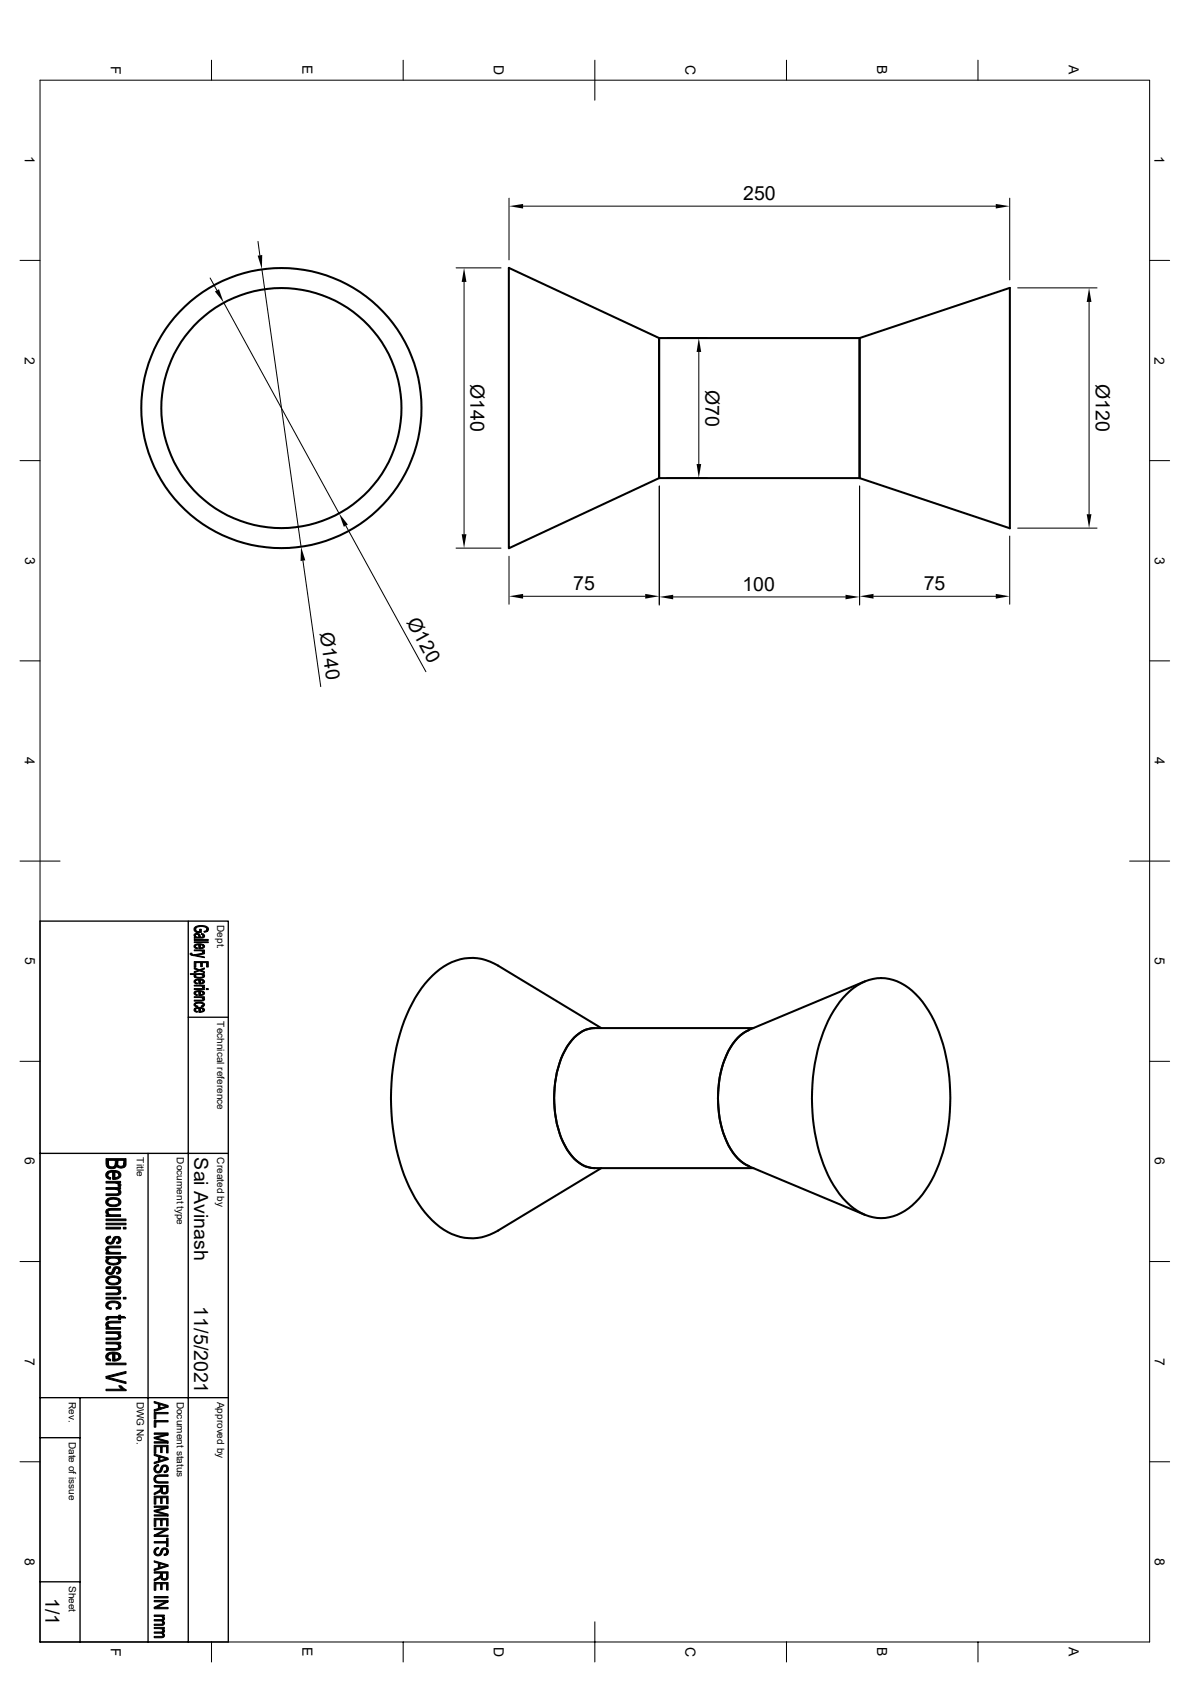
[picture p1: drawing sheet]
<svg xmlns="http://www.w3.org/2000/svg" width="297mm" height="420mm" viewBox="0 0 297 420" stroke-linecap="round" stroke-linejoin="round" font-family="sans-serif">
<g fill="none" stroke="#000" stroke-width=".51">
<path d="M164.5 84.4l-37.5-17.5v70l37.5-17.5M164.5 84.4h50M164.5 84.4v35M214.5 84.4l37.6-12.5v60l-37.6-12.5M214.5 84.4v35M164.5 119.4h50M150.1 256.7l-25.7-15.6a12.7 12.7 0 0 0-15.6 1.7 32.5 32.5 0 0 0-9.4 17 57.3 57.3 0 0 0 2.8 36.6 23.3 23.3 0 0 0 10.6 11.7 12.2 12.2 0 0 0 11.6-.8l25.7-15.6M188.1 256.7h-39.7a8.6 8.6 0 0 0-6.9 4.7 27.2 27.2 0 0 0 0 25.6 8.6 8.6 0 0 0 6.9 4.7h39.7M211.3 248.2a11.2 11.2 0 0 1 14.5-2.2 24.6 24.6 0 0 1 9.1 13.2 48.8 48.8 0 0 1-1.7 34.3 19.6 19.6 0 0 1-9.3 9.9 11.2 11.2 0 0 1-12.6-3.3 33.8 33.8 0 0 1-8.2-19 45.6 45.6 0 0 1 5-28.7l1.5-2.3zM215.9 245l-29 12.2a12.1 12.1 0 0 0-6 7.2 27.7 27.7 0 0 0 1.5 22.5l1.8 2.4 1.3 1.1 1.4 .8M186.9 291.2l29 12.2"/>
<circle cx="70.2" cy="101.9" r="30"/>
<circle cx="70.2" cy="101.9" r="35"/>
</g>
<g fill="none" stroke="#000" stroke-width=".25">
<path d="M52.8 15v5M100.6 15v5M148.5 15v10M196.3 15v5M244.1 15v5M10 20h276.9v390h-276.9zM127 49.5v15.4M130.6 51.5h117.9M252 49.5v20.4M5 65h5M52.5 69.4l1.6 3.1M55.8 75.6l28.8 52.6"/>
<path d="M64.4 60.3l.5 3.5M65.4 67.2l9.7 69.3M113.8 66.9h11.3M115.8 70.4v63M254 71.9h19.8M271.8 75.4v53M286.9 65h5M166.5 84.4h9.9M174.4 87.9v28M5 115h5M166.5 119.4h9.9M286.9 115h5"/>
<path d="M75.6 140l4.5 31.4M86.3 131.3l20 36.4M113.8 136.9h11.3M127 138.9v12M164.5 121.4v29.7M214.5 121.4v29.7M252 133.9v17M254 131.9h19.8M130.6 148.9h30.4M168 149.1h43M218 148.9h30.5M5 165h5"/>
<path d="M286.9 165h5M5 215h10M281.9 215h10M5 265h5M286.9 265h5M5 315h5M286.9 315h5M5 365h5M286.9 365h5M52.8 410v5M100.6 410v5M148.5 405v10"/>
<path d="M196.3 410v5M244.1 410v5"/>
</g>
<path d="M10 230h47v180h-47zM47 230v180M47 254h10M10 288h47M37 288v122M10 359h10M10 349h47M20 349v61M10 395h10" fill="none" stroke="#000" stroke-width=".34"/>
<g fill="#000" stroke="#000" stroke-width=".25">
<path d="M47.5 238h.4l-.1 .5-.3-.2z" fill-rule="evenodd"/>
<path d="M48.5 234.6h3.5v.2h-3.5z" fill-rule="evenodd"/>
<path d="M48.5 235.2h3.5v.2h-3.5z" fill-rule="evenodd"/>
<path d="M48.8 233.6v.4z" fill-rule="evenodd"/>
<path d="M48.6 236l.2-.2v.7l.5 .1-.1 .3a.62 .62 0 0 1-.6-.2 .62 .62 0 0 1 0-.7z" fill-rule="evenodd"/>
<path d="M48.5 233.3l.4-.2 .8 .1v.8v-.1a.47 .47 0 0 0-.4-.6 .47 .47 0 0 0-.5 .3l-.1 .4-.3-.3z" fill-rule="evenodd"/>
<path d="M48.7 231.4l.2 .8 .3 .4h.6v-.6h.4v.8h-1.2l-.2-.1-.4-.5v-.4z" fill-rule="evenodd"/>
<path d="M50.3 233.1l.4 .1v.5l-.1-.3-.4-.1z" fill-rule="evenodd"/>
<path d="M48.8 235.8l1.5-.1 .4 .1v.5l-.1-.2-.6-.2v1h-.4v-1l-.6 .1-.2 .3z" fill-rule="evenodd"/>
<path d="M48.5 237.2h2.5v.2h-.4v.3l-.6-.3h-1.5z" fill-rule="evenodd"/>
<path d="M48.5 238.4l2.5-.5v.3l-1.5 .3z" fill-rule="evenodd"/>
<path d="M47.9 238.2l.2 .2 2.9 .5v.2l-3.1-.6z" fill-rule="evenodd"/>
<path d="M48.5 234.1l.3-.1v-.3l.3 .3h.6l.1-.7 .1 .1a.46 .46 0 0 0 .2 .6 .46 .46 0 0 0 .6-.2v-.6a.56 .56 0 0 1 .3 .8 .56 .56 0 0 1-.8 .2l-1.7 .1z" fill-rule="evenodd"/>
<path d="M50 235.9v.8l.7-.3v-.6a.56 .56 0 0 1 .3 .8 .56 .56 0 0 1-.8 .3h-.2z" fill-rule="evenodd"/>
<path d="M50.6 237.4l.5 .2-.2 .3-.4-.1z" fill-rule="evenodd"/>
<path d="M50.9 232.6l.5-.2 .2-.4v.6l-.6 .2z" fill-rule="evenodd"/>
<path d="M48.9 231.4l.9-.3 1.3 .1 .8 .4 .1 .6-.4 .4v-.8l-.2-.2-.7-.2h-1a.83 .83 0 0 0-.9 .6z" fill-rule="evenodd"/>
<path d="M48.5 243.5l.2-.2v.8l-.3-.3z" fill-rule="evenodd"/>
<path d="M48.5 244.8l.3-.2v.7l.5 .1-.1 .3a.63 .63 0 0 1-.6-.2 .63 .63 0 0 1-.1-.7z" fill-rule="evenodd"/>
<path d="M48.5 247.7l.3-.2v.7l.5 .2-.1 .2a.63 .63 0 0 1-.6-.2 .63 .63 0 0 1-.1-.7z" fill-rule="evenodd"/>
<path d="M48.5 251.9l.3-.2v.6l.5 .2-.1 .3a.63 .63 0 0 1-.6-.2 .63 .63 0 0 1-.1-.7z" fill-rule="evenodd"/>
<path d="M48.6 250.6l.2-.2v.6l.6 .2v.2a.63 .63 0 0 1-.7-.1 .63 .63 0 0 1-.2-.7z" fill-rule="evenodd"/>
<path d="M48.5 241.6l1.3 .5-.3 .2-1-.4z" fill-rule="evenodd"/>
<path d="M50.6 249.1l.1 .4z" fill-rule="evenodd"/>
<path d="M48.8 244.6l.5-.1h1.1l.3 .1v.5l-.1-.2-.6-.2v1h-.4v-1l-.6 .1-.2 .3z" fill-rule="evenodd"/>
<path d="M48.8 247.5l1.5-.1 .4 .1v.5l-.1-.2-.6-.2v1h-.4v-1l-.6 .1-.2 .3z" fill-rule="evenodd"/>
<path d="M50.2 251.2l.5-.3v.4l-.5 .1z" fill-rule="evenodd"/>
<path d="M48.8 251.7l.5-.2 1.1 .1 .3 .1v.5l-.1-.2-.6-.2v1h-.4v-1l-.6 .1-.2 .3z" fill-rule="evenodd"/>
<path d="M50.7 243.3v.4z" fill-rule="evenodd"/>
<path d="M48.5 246.8h2.5v.3h-2.5z" fill-rule="evenodd"/>
<path d="M48.5 242.6l2.5-.9v.3l-2.5 .9z" fill-rule="evenodd"/>
<path d="M49.8 242.4h.6l.6 .2v.3z" fill-rule="evenodd"/>
<path d="M47.5 243.1h3.5v.2h-.3v.2l-.6-.2a1.15 1.15 0 0 0-1.3 .4l-.1 .4v-.8h-1.2z" fill-rule="evenodd"/>
<path d="M48.5 246h2.5v.2h-.4v.3l-.5-.3h-1.6z" fill-rule="evenodd"/>
<path d="M48.5 248.9h2.5v.2h-.4v.2l-.6-.2h-1.5z" fill-rule="evenodd"/>
<path d="M48.8 243.7a1.43 1.43 0 0 0 1.9 0l.1-.4a.49 .49 0 0 1 .2 .7 .49 .49 0 0 1-.7 .2l-1.5-.1z" fill-rule="evenodd"/>
<path d="M50 244.7v.7h.3l.4-.2v-.6a.56 .56 0 0 1 .3 .8 .56 .56 0 0 1-.8 .3h-.2z" fill-rule="evenodd"/>
<path d="M50.6 246.2l.5 .2-.2 .3-.4-.1z" fill-rule="evenodd"/>
<path d="M50 247.6v.8l.7-.3v-.6a.56 .56 0 0 1 .3 .8 .56 .56 0 0 1-.8 .2l-.2 .1z" fill-rule="evenodd"/>
<path d="M48.5 249.7h1.9l.3-.1v-.5a.49 .49 0 0 1 .3 .7 .49 .49 0 0 1-.7 .2h-1.8z" fill-rule="evenodd"/>
<path d="M48.8 250.4l1.6-.1a.52 .52 0 0 1 .6 .3 .52 .52 0 0 1-.3 .7l-.1-.6-.8-.2a.88 .88 0 0 0-1 .4z" fill-rule="evenodd"/>
<path d="M50 251.8v.8l.7-.3v-.6a.56 .56 0 0 1 .3 .7 .56 .56 0 0 1-.8 .3l-.2 .1z" fill-rule="evenodd"/>
<path d="M51.5 246.8h.5v.3h-.5z" fill-rule="evenodd"/>
<path d="M48.5 240.1h3.5v1.4h-.4v-1.1h-1.1v1h-.4v-1h-1.2v1.1h-.4z" fill-rule="evenodd"/>
<path d="M26.6 292.8l.3-.2v1l.2 .3 .5 .1v.5a1.05 1.05 0 0 1-1.1-.6 1.05 1.05 0 0 1 .1-1.1z" fill-rule="evenodd"/>
<path d="M27.1 289.7v.9a.87 .87 0 0 0 .8 .8 .87 .87 0 0 0 .9-.9l-.1 1.2-.8 .1-.9-.2z" fill-rule="evenodd"/>
<path d="M29.6 296.9v.7z" fill-rule="evenodd"/>
<path d="M26.9 292.6l.8-.3a2.65 2.65 0 0 1 2 .3v.8l-.3-.5-.8-.2v1.8h-.3h-.2v-1.8l-.8 .1-.4 .6z" fill-rule="evenodd"/>
<path d="M26.9 299.3l.7-.3 1.6 .1 .5 .2v.8a1.79 1.79 0 0 0-2.6-.4l-.2 .4z" fill-rule="evenodd"/>
<path d="M26.5 295h3.6v.4h-.6v.5l-.1-.3-.7-.2h-2.2z" fill-rule="evenodd"/>
<path d="M26.5 296.5h3.6v.4h-.5v.4l-.3-.2-.6-.1h-2.2z" fill-rule="evenodd"/>
<path d="M28.6 292.7v1.3h.2l.8-.3 .1-1.1a1.01 1.01 0 0 1 .4 1.2 1.01 1.01 0 0 1-1.1 .6l-.4 .1z" fill-rule="evenodd"/>
<path d="M29.5 295.4l.7 .4-.2 .5-.6-.1z" fill-rule="evenodd"/>
<path d="M26.5 298.1l2.9-.1 .2-.3 .1-.7a.84 .84 0 0 1 .4 1 .84 .84 0 0 1-1 .5h-2.6z" fill-rule="evenodd"/>
<path d="M29.4 289.7v.7a.76 .76 0 0 0 .8 .8 .76 .76 0 0 0 .7-.8v1.1l-1.2 .1-.4-.2z" fill-rule="evenodd"/>
<path d="M26.5 289.3h5l-.1 1.7-.5 .5v-1.8h-1.5l-.1 1.7-.2-.2-.3 .4v-1.9h-1.7l-.1 1.9-.5-.6z" fill-rule="evenodd"/>
<path d="M26.5 304.4h5v.4h-5z" fill-rule="evenodd"/>
<path d="M26.5 305.4h5v.4h-5z" fill-rule="evenodd"/>
<path d="M26.8 314.2l.1 .6z" fill-rule="evenodd"/>
<path d="M26.9 302.7l.1 .7z" fill-rule="evenodd"/>
<path d="M26.9 312.1l.1 .7z" fill-rule="evenodd"/>
<path d="M26.9 308.9l.7-.2v.4l-.5 .1-.2 .5z" fill-rule="evenodd"/>
<path d="M26.9 316.4l.7-.2v.4l-.6 .3-.1 .3z" fill-rule="evenodd"/>
<path d="M26.9 318.9l1-.3h1.3l.5 .3v.8a1.79 1.79 0 0 0-2.6-.4l-.2 .4z" fill-rule="evenodd"/>
<path d="M26.7 308.9h.2v.8a.6 .6 0 0 0 .6 .6 .6 .6 0 0 0 .6-.7 1.11 1.11 0 0 1 1.6-.8v.8a.51 .51 0 0 0-.6-.5 .51 .51 0 0 0-.4 .6 1.11 1.11 0 0 1-1.5 1 1.11 1.11 0 0 1-.5-1.8z" fill-rule="evenodd"/>
<path d="M26.7 316.5l.2-.1v.8a.62 .62 0 0 0 .7 .6 .62 .62 0 0 0 .5-.8 1.08 1.08 0 0 1 1.6-.6v.8a.51 .51 0 0 0-.6-.5 .51 .51 0 0 0-.4 .5 1.1 1.1 0 0 1-1.5 1 1.1 1.1 0 0 1-.5-1.7z" fill-rule="evenodd"/>
<path d="M26.5 302.2l1-.4h2.6v.4l-2.9 .1-.3 .3v.7l-.5-.5z" fill-rule="evenodd"/>
<path d="M26.5 303.4h.5l.1-.4 .6 .3h2.4v.4h-3.6z" fill-rule="evenodd"/>
<path d="M26.5 311.6l.9-.5h2.7v.5l-2.9 .1-.3 .3v.7l-.5-.5z" fill-rule="evenodd"/>
<path d="M26.5 312.8h.5l.1-.4 .7 .3h2.3v.4h-3.6z" fill-rule="evenodd"/>
<path d="M26.5 306.5h3.6v.4h-3.6z" fill-rule="evenodd"/>
<path d="M26.8 299.4l.1 .7a1.73 1.73 0 0 0 2.4 .6l.3-.3 .1-1.1a1.07 1.07 0 0 1 .4 1.3 1.07 1.07 0 0 1-1.2 .6l-.4 .1a1.54 1.54 0 0 1-2.1-1.5z" fill-rule="evenodd"/>
<path d="M29.7 308.8a.93 .93 0 0 1 .4 1.1 .93 .93 0 0 1-.9 .7l-.1-.4 .6-.4z" fill-rule="evenodd"/>
<path d="M26.5 314.4l.3-.2 .1 .6a1.93 1.93 0 0 0 2.5 .4l.3-.3v-.7a.85 .85 0 0 1 .4 1 .85 .85 0 0 1-.9 .6h-.7a1.65 1.65 0 0 1-2.1-1.1z" fill-rule="evenodd"/>
<path d="M29.7 316.4a.93 .93 0 0 1 .4 1.1 .93 .93 0 0 1-.9 .6l-.1-.3 .6-.5z" fill-rule="evenodd"/>
<path d="M26.6 319.2l.3-.3v.8a1.73 1.73 0 0 0 2.4 .6l.3-.4 .1-1a1.09 1.09 0 0 1 .4 1.3 1.09 1.09 0 0 1-1.3 .6 1.7 1.7 0 0 1-2.4-1.2z" fill-rule="evenodd"/>
<path d="M26.5 313.8h5v.4h-1.8v.6a1.93 1.93 0 0 0-2.6-.4l-.2 .2v-.4h-.4z" fill-rule="evenodd"/>
<path d="M30.8 306.5h.7v.4h-.7z" fill-rule="evenodd"/>
<path d="M26.5 328.9l.5-.2v.8l-.5 .1z" fill-rule="evenodd"/>
<path d="M26.9 330.8l.1 .7z" fill-rule="evenodd"/>
<path d="M26.7 338.1l.2-.2 .1 1.1 .6 .4v.5a1.06 1.06 0 0 1-1.1-.6 1.06 1.06 0 0 1 .2-1.2z" fill-rule="evenodd"/>
<path d="M26.6 325.3l.3-.1v.9l.4 .4 .5 .1-.1 .4a1.07 1.07 0 0 1-1.1-.5 1.07 1.07 0 0 1 0-1.2z" fill-rule="evenodd"/>
<path d="M29.6 321.7v.7z" fill-rule="evenodd"/>
<path d="M29.6 332.9v.7z" fill-rule="evenodd"/>
<path d="M29.6 335.5v.7z" fill-rule="evenodd"/>
<path d="M26.9 337.9l1-.3 1.2 .1 .6 .2v.9l-.2-.5-.9-.2v1.8h-.5v-1.9l-.8 .2-.4 .6z" fill-rule="evenodd"/>
<path d="M29 326.5l.5-.2 .2-.3v.7l-.7 .2z" fill-rule="evenodd"/>
<path d="M26.5 321.3h3.6v.4h-.5v.4l-.9-.4h-2.2z" fill-rule="evenodd"/>
<path d="M26.6 330.2l.6-.3h2.9v.4l-2.8 .1-.3 .3-.1 .8-.5-.7z" fill-rule="evenodd"/>
<path d="M26.5 331.5h.5l.1-.3 .6 .3h2.4v.4h-3.6z" fill-rule="evenodd"/>
<path d="M26.5 332.5h3.6v.4h-.5v.4l-.7-.3h-2.4z" fill-rule="evenodd"/>
<path d="M26.5 335.2h3.6v.3h-.5v.5l-.7-.4h-2.4z" fill-rule="evenodd"/>
<path d="M26.5 323.9h3.6v.5h-3.6z" fill-rule="evenodd"/>
<path d="M26.5 322.9l2.9-.1 .2-.3 .1-.8a.86 .86 0 0 1 .4 1.2 .86 .86 0 0 1-1.1 .4h-2.5z" fill-rule="evenodd"/>
<path d="M26.9 325.2l1.2-.3a1.63 1.63 0 0 1 2.1 1.1l-.1 .4-.4 .3v-.7a1.79 1.79 0 0 0-2.4-.5l-.4 .5z" fill-rule="evenodd"/>
<path d="M26.5 334.1l2.9-.1 .2-.3 .1-.7a.84 .84 0 0 1 .4 1 .84 .84 0 0 1-1 .5h-2.6z" fill-rule="evenodd"/>
<path d="M26.5 336.7l2.9-.1 .2-.3 .1-.7a.84 .84 0 0 1 .4 1.1 .84 .84 0 0 1-1.1 .4h-2.5z" fill-rule="evenodd"/>
<path d="M28.6 338.1v1.3h.2l.8-.4 .1-1.1a1.02 1.02 0 0 1 .4 1.3 1.02 1.02 0 0 1-1.2 .6l-.3 .1z" fill-rule="evenodd"/>
<path d="M27 328.7h2.6v-.3h.5v.3h.9l.4 .4h-1.3v.4h-.5v-.4h-2.3l-.3 .3z" fill-rule="evenodd"/>
<path d="M30.8 323.9h.7v.5h-.7z" fill-rule="evenodd"/>
<path d="M26.5 340.4h5v.4h-5z" fill-rule="evenodd"/>
<path d="M29.6 346l.7 .1 .1 .8z" fill-rule="evenodd"/>
<path d="M26.5 343.7l5 1.4v.4l-5-1.3z" fill-rule="evenodd"/>
<path d="M26.5 343.7l5-1.3v.5l-4.4 1.1z" fill-rule="evenodd"/>
<path d="M26.5 346.9h3.9v-.6l1.1 .7v.3h-5z" fill-rule="evenodd"/>
<path d="M38.5 352.7h3.5v.3h-3.1v1.3h-.4z" fill-rule="evenodd"/>
<path d="M38.5 354.7h3.5v.3h-3.1v1.4h-.4z" fill-rule="evenodd"/>
<path d="M38.5 357.8h3.5v.5l-.6-.2h-2.9z" fill-rule="evenodd"/>
<path d="M38.5 349.9l3.5 1v.4l-2.1-.6-.4 1v-1.1l-1-.3z" fill-rule="evenodd"/>
<path d="M38.5 352l1-.3 .4-1v.9l1.7-.5 .4 .2-3.5 1.1z" fill-rule="evenodd"/>
<path d="M38.5 358.9l2.9-.8 .6 .2-2.9 .8z" fill-rule="evenodd"/>
<path d="M38.8 365.9l.8-.2v.3a.79 .79 0 0 0-.8 .8z" fill-rule="evenodd"/>
<path d="M38.5 372.8l1.4-.7 .1-.4v.6l-.2 .3-1.3 .7z" fill-rule="evenodd"/>
<path d="M40.9 367.4l.5-.2 .2-.5v.9l-.6 .1z" fill-rule="evenodd"/>
<path d="M40.4 371.3v.7a.58 .58 0 0 0 .6 .7 .58 .58 0 0 0 .6-.6l.1 .8-.4 .1-.8-.1z" fill-rule="evenodd"/>
<path d="M38.5 360h2.9l.6 .3h-3.5z" fill-rule="evenodd"/>
<path d="M38.5 378.2h2.9l.6 .3h-3.5z" fill-rule="evenodd"/>
<path d="M38.5 376h3.5v.6l-.6-.2h-2.9z" fill-rule="evenodd"/>
<path d="M38.5 358.9l3.5 .9v.5l-.6-.3-2.9-.8z" fill-rule="evenodd"/>
<path d="M38.5 360.9h3.5v1.9h-.4v-1.6h-1.1v1.5h-.4v-1.5h-1.2v1.7h-.4z" fill-rule="evenodd"/>
<path d="M38.5 363.1l3.5 1v.3l-2.1-.6-.4 1v-1.1l-1-.3z" fill-rule="evenodd"/>
<path d="M38.5 365.1l1-.3 .4-1v.9l1.7-.5 .4 .2-3.5 1.1z" fill-rule="evenodd"/>
<path d="M38.6 368.7l.2-.2v.8a.83 .83 0 0 0 1.2 .7h2v.3h-2.3a1.07 1.07 0 0 1-1.1-.4 1.07 1.07 0 0 1 0-1.2z" fill-rule="evenodd"/>
<path d="M38.8 368.5l.9-.2h2.3v.3h-2a.84 .84 0 0 0-1.2 .7z" fill-rule="evenodd"/>
<path d="M38.5 370.9h3.5l-.1 1.7-.2 .3-.1-1.6h-1.2v1.6l-.4-.6v-1h-1.5z" fill-rule="evenodd"/>
<path d="M38.5 373.6h3.5v1.9h-.4v-1.5h-1.1v1.4h-.4v-1.4h-1.2v1.6h-.4z" fill-rule="evenodd"/>
<path d="M38.5 377.1l3.5 1v.4l-3.5-1.1z" fill-rule="evenodd"/>
<path d="M38.5 377.1l2.9-.7 .6 .2-2.9 .7z" fill-rule="evenodd"/>
<path d="M38.7 366l.1-.1v.9a.64 .64 0 0 0 .7 .7 .64 .64 0 0 0 .6-.8 .98 .98 0 0 1 1.4-.8 .98 .98 0 0 1 .1 1.6v-.8a.56 .56 0 0 0-.6-.6 .56 .56 0 0 0-.5 .8l-.1 .2a1.05 1.05 0 0 1-1.5 .5 1.05 1.05 0 0 1-.2-1.6z" fill-rule="evenodd"/>
<path d="M38.5 398.7h3.5v.3h-3.5z" fill-rule="evenodd"/>
<path d="M38.8 386.6l.8-.2v.3a.79 .79 0 0 0-.8 .8z" fill-rule="evenodd"/>
<path d="M38.5 394.3l1.3-.6 .2-.5-.1 .8-1.4 .8z" fill-rule="evenodd"/>
<path d="M40.9 388.1l.5-.2 .2-.5v.9l-.6 .1z" fill-rule="evenodd"/>
<path d="M40.4 392.8v.8a.57 .57 0 0 0 .6 .6 .57 .57 0 0 0 .6-.5v.8l-.5 .1-.6-.1z" fill-rule="evenodd"/>
<path d="M38.5 383.3h3.5v.4h-3.5z" fill-rule="evenodd"/>
<path d="M38.5 381.6h3.5v.3h-3.5z" fill-rule="evenodd"/>
<path d="M38.5 383.3l2.7-1.4h.8l-2.8 1.4z" fill-rule="evenodd"/>
<path d="M38.5 399.6h3.5v.4h-3.5z" fill-rule="evenodd"/>
<path d="M38.5 401.4l2.7-1.4h.8l-2.8 1.4z" fill-rule="evenodd"/>
<path d="M38.5 379.1h3.5v1.9h-.4v-1.5h-1.1v1.5h-.4v-1.5h-1.2v1.6h-.4z" fill-rule="evenodd"/>
<path d="M38.5 384.9h3.1v-.9h.4v2.2h-.4v-.9h-3.1z" fill-rule="evenodd"/>
<path d="M38.5 389.7l3.5 1v.4l-2.1-.6-.4 1v-1.1l-1-.3z" fill-rule="evenodd"/>
<path d="M38.5 391.8l1-.3 .4-1v.9l1.6-.5 .5 .2-3.5 1.1z" fill-rule="evenodd"/>
<path d="M38.5 392.5h3.5l-.1 1.6-.2 .3-.1-1.6h-1.2v1.6l-.4-.6v-1h-1.5z" fill-rule="evenodd"/>
<path d="M38.5 395.1h3.5v1.9h-.4v-1.5h-1.1v1.4h-.4v-1.4h-1.2v1.6h-.4z" fill-rule="evenodd"/>
<path d="M38.7 386.7l.1-.1v.9a.64 .64 0 0 0 .7 .7 .64 .64 0 0 0 .6-.8 .98 .98 0 0 1 1.4-.8 .98 .98 0 0 1 .1 1.6v-.8a.56 .56 0 0 0-.6-.6 .56 .56 0 0 0-.5 .8l-.1 .2a1.05 1.05 0 0 1-1.5 .5 1.05 1.05 0 0 1-.2-1.6z" fill-rule="evenodd"/>
<path d="M40.6 403.6l.1 .5z" fill-rule="evenodd"/>
<path d="M40.6 406.7l.1 .5z" fill-rule="evenodd"/>
<path d="M38.5 404.4l2.1-.1 .1 .9-.1-.3-.4-.2h-1.7z" fill-rule="evenodd"/>
<path d="M38.5 407.5l2.1-.1 .1 .9-.4-.5h-1.8z" fill-rule="evenodd"/>
<path d="M38.5 403.3h2.5v.3h-.4v.3l-.4-.3h-1.7z" fill-rule="evenodd"/>
<path d="M38.5 406.4h2.5v.3h-.4v.3l-.3-.3h-1.8z" fill-rule="evenodd"/>
<path d="M40.7 403.6a.59 .59 0 0 1 .4 .6 .59 .59 0 0 1-.5 .5z" fill-rule="evenodd"/>
<path d="M38.5 405.6l1.9-.1 .3-.2v-.6a.61 .61 0 0 1 .3 .8 .61 .61 0 0 1-.8 .3h-1.7z" fill-rule="evenodd"/>
<path d="M40.7 406.7a.56 .56 0 0 1 .4 .6 .56 .56 0 0 1-.5 .5z" fill-rule="evenodd"/>
<path d="M38.5 408.6h1.9l.3-.2v-.6a.63 .63 0 0 1 .3 .8 .63 .63 0 0 1-.8 .3h-1.7z" fill-rule="evenodd"/>
<path d="M38.5 401.4h3.5v.3h-3.5z" fill-rule="evenodd"/>
</g>
<g fill="#000">
<path d="M127 51.5l3.6-.6v1.2zM248.5 50.9l3.5 .6-3.5 .6zM53.6 72.8l1.1-.6 1.1 3.4zM64.3 63.8l1.1-.1v3.5zM115.8 66.9l.6 3.5h-1.2zM271.8 71.9l.6 3.5h-1.2zM174.4 84.4l.6 3.5h-1.1zM173.9 115.9h1.1l-.6 3.5zM75.1 136.5l1.1 3.4-1.2 .2zM84.6 128.2l2.2 2.8-1 .5zM115.2 133.4h1.2l-.6 3.5zM271.2 128.4h1.2l-.6 3.5z"/>
<path d="M127 148.9l3.6-.6v1.2zM161 148.3l3.5 .6-3.5 .6zM164.5 149.1l3.5-.6v1.1zM211 148.5l3.5 .6-3.5 .5zM214.5 148.9l3.5-.6v1.2zM248.5 148.3l3.5 .6-3.5 .6z"/>
</g>
<g font-size="4.9">
<text x="185.5" y="50">250</text>
<text x="117.4" y="95.9" transform="rotate(90 117.4 95.9)">Ø140</text>
<text x="273.5" y="95.9" transform="rotate(90 273.5 95.9)">Ø120</text>
<text x="176.1" y="97.3" transform="rotate(90 176.1 97.3)">Ø70</text>
<text x="143" y="147.3">75</text>
<text x="185.3" y="147.5">100</text>
<text x="230.5" y="147.3">75</text>
<text x="101.4" y="155.3" transform="rotate(61 101.4 155.3)">Ø120</text>
<text x="79.8" y="158.1" transform="rotate(82 79.8 158.1)">Ø140</text>
<text x="48.5" y="289" transform="rotate(90 48.5 289)">Sai Avinash</text>
<text x="48.5" y="326.2" transform="rotate(90 48.5 326.2)">11/5/2021</text>
<text x="11.3" y="399.1" transform="rotate(90 11.3 399.1)">1/1</text>
</g>
<g font-size="3.5">
<text x="27.6" y="16.5" transform="rotate(90 27.6 16.5)">F</text>
<text x="75.5" y="16.3" transform="rotate(90 75.5 16.3)">E</text>
<text x="123.3" y="16.3" transform="rotate(90 123.3 16.3)">D</text>
<text x="171.1" y="16.3" transform="rotate(90 171.1 16.3)">C</text>
<text x="218.9" y="16.3" transform="rotate(90 218.9 16.3)">B</text>
<text x="266.8" y="16.3" transform="rotate(90 266.8 16.3)">A</text>
<text x="6.2" y="39" transform="rotate(90 6.2 39)">1</text>
<text x="288.2" y="39" transform="rotate(90 288.2 39)">1</text>
<text x="6.2" y="89" transform="rotate(90 6.2 89)">2</text>
<text x="288.2" y="89" transform="rotate(90 288.2 89)">2</text>
<text x="6.3" y="139" transform="rotate(90 6.3 139)">3</text>
<text x="288.2" y="139" transform="rotate(90 288.2 139)">3</text>
<text x="6.2" y="189" transform="rotate(90 6.2 189)">4</text>
<text x="288.2" y="189" transform="rotate(90 288.2 189)">4</text>
<text x="6.3" y="239" transform="rotate(90 6.3 239)">5</text>
<text x="288.2" y="239" transform="rotate(90 288.2 239)">5</text>
<text x="6.2" y="289" transform="rotate(90 6.2 289)">6</text>
<text x="288.2" y="289" transform="rotate(90 288.2 289)">6</text>
<text x="6.2" y="339" transform="rotate(90 6.2 339)">7</text>
<text x="288.2" y="339" transform="rotate(90 288.2 339)">7</text>
<text x="6.2" y="389" transform="rotate(90 6.2 389)">8</text>
<text x="288.2" y="389" transform="rotate(90 288.2 389)">8</text>
<text x="27.6" y="411.4" transform="rotate(90 27.6 411.4)">F</text>
<text x="75.5" y="411.3" transform="rotate(90 75.5 411.3)">E</text>
<text x="123.3" y="411.2" transform="rotate(90 123.3 411.2)">D</text>
<text x="171.1" y="411.2" transform="rotate(90 171.1 411.2)">C</text>
<text x="218.9" y="411.3" transform="rotate(90 218.9 411.3)">B</text>
<text x="266.8" y="411.3" transform="rotate(90 266.8 411.3)">A</text>
</g>
<g font-size="2.5">
<text x="54.2" y="231" transform="rotate(90 54.2 231)">Dept.</text>
<text x="54.2" y="255" transform="rotate(90 54.2 255)">Technical reference</text>
<text x="34.2" y="289" transform="rotate(90 34.2 289)">Title</text>
<text x="44.2" y="289" transform="rotate(90 44.2 289)">Document type</text>
<text x="54.2" y="289" transform="rotate(90 54.2 289)">Created by</text>
<text x="17.2" y="350" transform="rotate(90 17.2 350)">Rev.</text>
<text x="34.2" y="350" transform="rotate(90 34.2 350)">DWG No.</text>
<text x="44.2" y="350" transform="rotate(90 44.2 350)">Document status</text>
<text x="54.2" y="350" transform="rotate(90 54.2 350)">Approved by</text>
<text x="17.2" y="360" transform="rotate(90 17.2 360)">Date of issue</text>
<text x="17.2" y="396" transform="rotate(90 17.2 396)">Sheet</text>
</g>
</svg>
